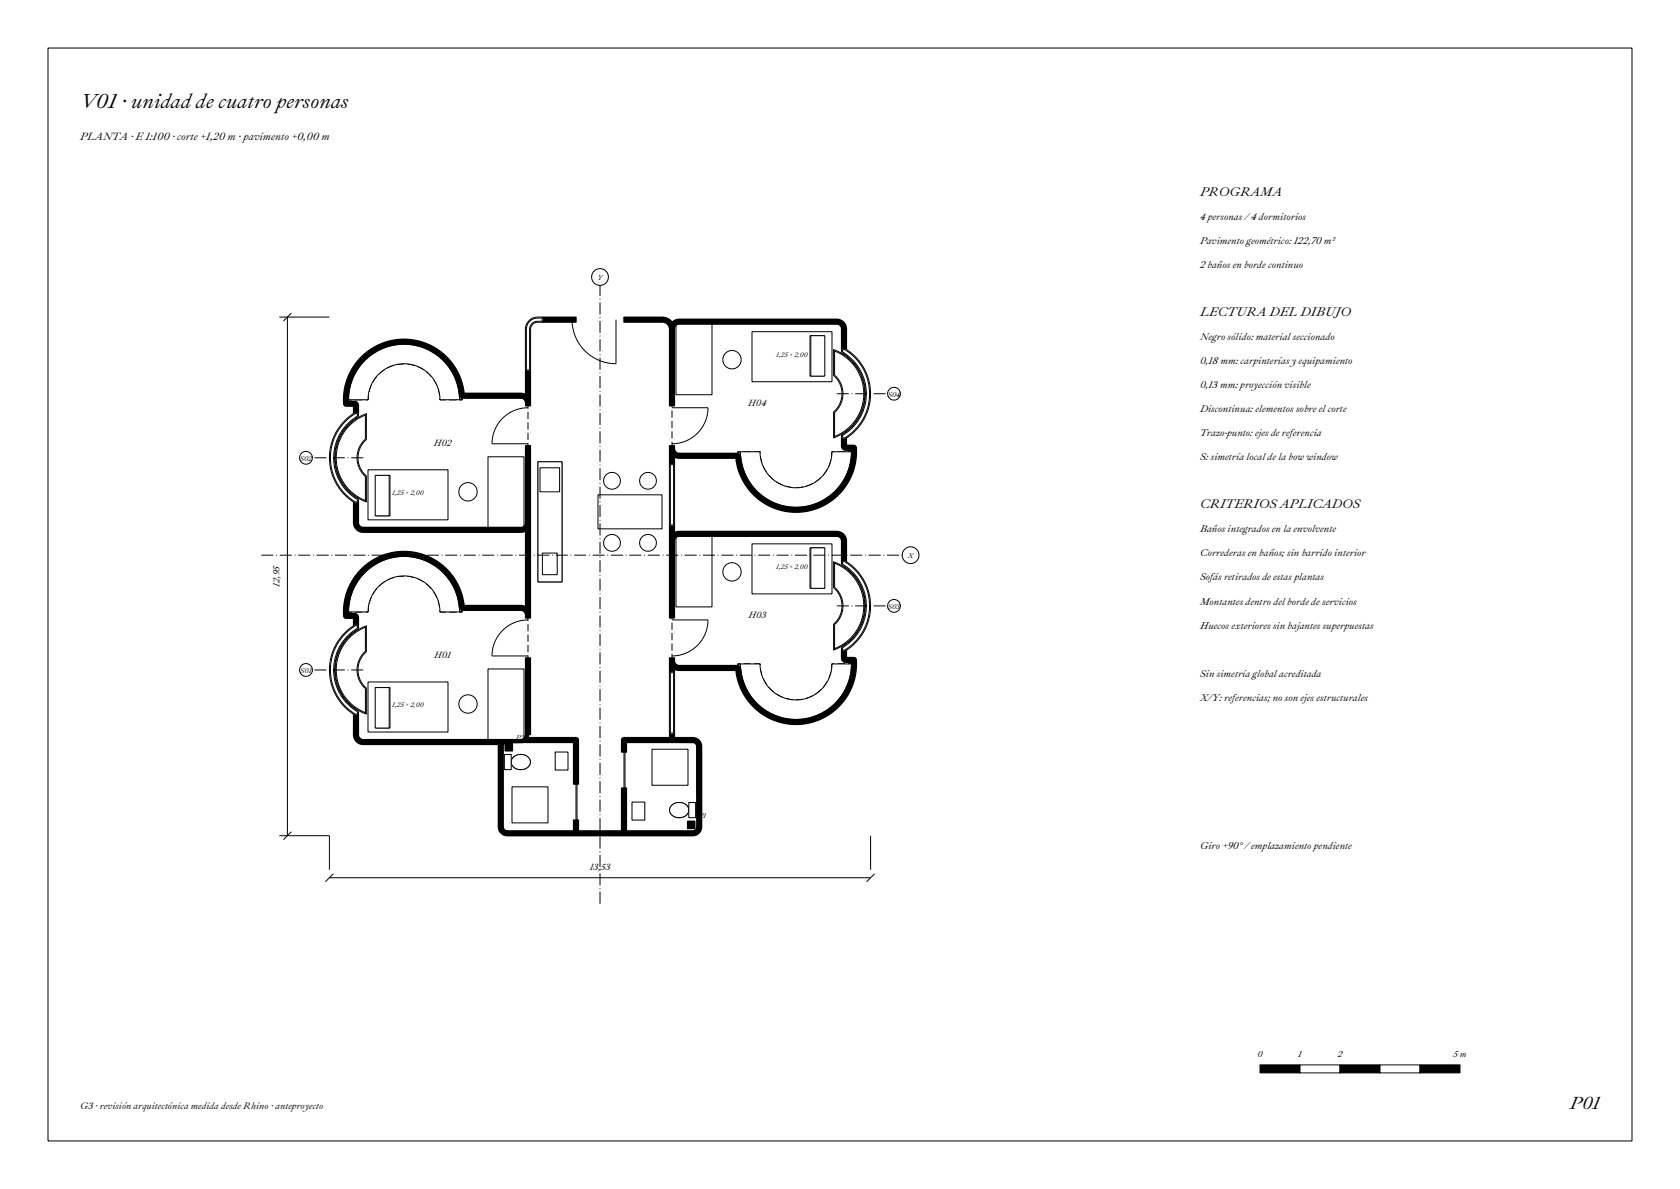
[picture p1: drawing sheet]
<svg xmlns="http://www.w3.org/2000/svg" width="420mm" height="297mm" viewBox="0 0 420 297" stroke-linecap="round" stroke-linejoin="round" font-family="sans-serif">
<path d="M101.9 85.4a14.5 14.5 0 0 0-15.4 14.4h5.5a9 9 0 0 1 9-8.9 9 9 0 0 1 9 8.9h5.5a14.5 14.5 0 0 0-13.6-14.4M101.9 138.4a14.5 14.5 0 0 0-15.4 14.4h5.5a9 9 0 0 1 9-9 9 9 0 0 1 9 9h5.5a14.5 14.5 0 0 0-13.6-14.4M130.2 132.3l1.3-.5 .5-1.3v-29.8l-.5-1.3-1.3-.5-14.6-.1-.1-.5a14.9 14.9 0 0 0-5.5-9.8 14.5 14.5 0 0 0-15.8-1.5 14.5 14.5 0 0 0-7.7 13.8l2.4 .2 .1 2.6a13.2 13.2 0 0 0-6 10.3 12.9 12.9 0 0 0 6 11.2v5.6l.5 1.1 1.3 .6 39.4-.1M198.1 127.3a14.5 14.5 0 0 0 15.4-14.4h-5.5a9 9 0 0 1-9 9 9 9 0 0 1-9-9h-5.5a14.5 14.5 0 0 0 13.6 14.4M206.7 125.2a14.8 14.8 0 0 0 6.8-13.3l-2.4-.2-.1-2.6a12.7 12.7 0 0 0 .5-21.1l-.5-.4v-5.6l-.5-1.1-1.3-.5h-39.4l-1.3 .5-.5 1.3v29.8l.5 1.3 1.3 .5 14.6 .1 .7 2.4a14.2 14.2 0 0 0 20.9 9.2l.7-.3M206.7 178.2a14.8 14.8 0 0 0 6.8-13.3l-2.4-.2-.1-2.6a12.7 12.7 0 0 0 .5-21.1l-.5-.4v-5.6l-.5-1.1-1.3-.6-39.4 .1-1.3 .5-.5 1.3v29.8l.5 1.3 1.3 .5 14.6 .1 .7 2.4a14.2 14.2 0 0 0 20.9 9.2l.7-.3M130.2 185.3l1.3-.5 .5-1.3v-29.8l-.5-1.3-1.3-.5-14.6-.1-.1-.5a14.9 14.9 0 0 0-5.5-9.8 14.5 14.5 0 0 0-15.8-1.5 14.5 14.5 0 0 0-7.7 13.8l2.4 .2 .1 2.6a13.2 13.2 0 0 0-6 10.3 12.9 12.9 0 0 0 6 11.2v5.6l.5 1.1 1.3 .6 39.4-.1M198.1 180.3a14.5 14.5 0 0 0 15.4-14.5h-5.5a9 9 0 0 1-9 9 9 9 0 0 1-9-9h-5.5a14.5 14.5 0 0 0 13.6 14.5" fill="none" stroke="#000" stroke-width=".25" stroke-dasharray="1.8 .8" stroke-linecap="butt"/>
<g fill="#fff" stroke="#000" stroke-width=".25">
<path d="M92.3 170.6h19.4v12h-19.4z" fill-rule="evenodd"/>
<path d="M92 170.3h20v12.6h-20z" fill-rule="evenodd"/>
<path d="M94 171.7h3.5v10.2h-3.5z" fill-rule="evenodd"/>
<path d="M93.8 171.7h3.5v10.2h-3.5z" fill-rule="evenodd"/>
<path d="M87.1 159.2l2.2-1.8 2.3-1.1v6.5a6 6 0 0 0 0 9.1v6.5a11.7 11.7 0 0 1-4.5-19.2z" fill-rule="evenodd"/>
<path d="M87.7 159l1.4-1.2 2.2-1.1v6a6.2 6.2 0 0 0 0 9.3v6a11.4 11.4 0 0 1-3.6-19z" fill-rule="evenodd"/>
<path d="M91.1 142.3a14.5 14.5 0 0 1 15.7-2.8 14.5 14.5 0 0 1 8.7 13.3h-5.5a9 9 0 0 0-9-9 9 9 0 0 0-9 9h-5.5a14.5 14.5 0 0 1 4.6-10.5z" fill-rule="evenodd"/>
<path d="M90.9 142.7a14.3 14.3 0 0 1 15.6-3.1 14.3 14.3 0 0 1 8.8 13.2h-.4a13.9 13.9 0 0 0-13.9-13.8 13.9 13.9 0 0 0-13.9 13.8h-.4a14.3 14.3 0 0 1 4.2-10.1z" fill-rule="evenodd"/>
<path d="M122 167.1h9v18h-9z" fill-rule="evenodd"/>
<path d="M92.3 117.7h19.4v11.9h-19.4z" fill-rule="evenodd"/>
<path d="M92 117.3h20v12.6h-20z" fill-rule="evenodd"/>
<path d="M94 118.7h3.5v10.1h-3.5z" fill-rule="evenodd"/>
<path d="M93.8 118.7h3.5v10.1h-3.5z" fill-rule="evenodd"/>
<path d="M87.1 106.2l2.2-1.8 2.3-1.1v6.5a6 6 0 0 0 0 9.1v6.5a11.7 11.7 0 0 1-4.5-19.2z" fill-rule="evenodd"/>
<path d="M87.7 106l1.4-1.2 2.2-1.1v6a6.2 6.2 0 0 0 0 9.3v6a11.4 11.4 0 0 1-3.6-19z" fill-rule="evenodd"/>
<path d="M91.1 89.3a14.5 14.5 0 0 1 15.7-2.8 14.5 14.5 0 0 1 8.7 13.3h-5.5a9 9 0 0 0-9-8.9 9 9 0 0 0-9 8.9h-5.5a14.5 14.5 0 0 1 4.6-10.5z" fill-rule="evenodd"/>
<path d="M90.9 89.7a14.3 14.3 0 0 1 15.6-3.1 14.3 14.3 0 0 1 8.8 13.2h-.4a13.9 13.9 0 0 0-13.9-13.9 13.9 13.9 0 0 0-13.9 13.9h-.4a14.3 14.3 0 0 1 4.2-10.1z" fill-rule="evenodd"/>
<path d="M122 114.1h9v18h-9z" fill-rule="evenodd"/>
<path d="M188.3 136.1h19.4v11.9h-19.4z" fill-rule="evenodd"/>
<path d="M188 135.9h20v12.4h-20z" fill-rule="evenodd"/>
<path d="M202.5 136.9h3.5v10h-3.5z" fill-rule="evenodd"/>
<path d="M202.7 136.9h3.5v10h-3.5z" fill-rule="evenodd"/>
<path d="M208.4 140.3a11.7 11.7 0 0 1 7.8 11 11.7 11.7 0 0 1-7.8 11.1v-6.5a6 6 0 0 0 0-9.1z" fill-rule="evenodd"/>
<path d="M208.6 140.7a11.4 11.4 0 0 1 7.3 10.6 11.4 11.4 0 0 1-7.3 10.7v-6a6.2 6.2 0 0 0 0-9.3z" fill-rule="evenodd"/>
<path d="M184.5 165.8h5.5a9 9 0 0 0 9 9 9 9 0 0 0 9-9h5.5a14.5 14.5 0 0 1-14.5 14.6 14.5 14.5 0 0 1-14.5-14.6z" fill-rule="evenodd"/>
<path d="M184.7 165.8h.4a13.9 13.9 0 0 0 13.9 13.9 13.9 13.9 0 0 0 13.9-13.9h.4a14.3 14.3 0 0 1-14.3 14.4 14.3 14.3 0 0 1-14.3-14.4z" fill-rule="evenodd"/>
<path d="M169 133.6h9v18h-9z" fill-rule="evenodd"/>
<path d="M188.3 83.1h19.4v11.9h-19.4z" fill-rule="evenodd"/>
<path d="M188 82.8h20v12.5h-20z" fill-rule="evenodd"/>
<path d="M202.5 83.9h3.5v10h-3.5z" fill-rule="evenodd"/>
<path d="M202.7 83.9h3.5v10h-3.5z" fill-rule="evenodd"/>
<path d="M208.4 87.3a11.7 11.7 0 0 1 7.8 11.1 11.7 11.7 0 0 1-7.8 11v-6.5a6 6 0 0 0 0-9.1z" fill-rule="evenodd"/>
<path d="M208.6 87.7a11.4 11.4 0 0 1 7.3 10.7 11.4 11.4 0 0 1-7.3 10.6v-6a6.2 6.2 0 0 0 0-9.3z" fill-rule="evenodd"/>
<path d="M184.5 112.9h5.5a9 9 0 0 0 9 9 9 9 0 0 0 9-9h5.5a14.5 14.5 0 0 1-14.5 14.5 14.5 14.5 0 0 1-14.5-14.5z" fill-rule="evenodd"/>
<path d="M184.7 112.9h.4a13.9 13.9 0 0 0 13.9 13.9 13.9 13.9 0 0 0 13.9-13.9h.4a14.3 14.3 0 0 1-14.3 14.2 14.3 14.3 0 0 1-14.3-14.2z" fill-rule="evenodd"/>
<path d="M169 80.6h9v18h-9z" fill-rule="evenodd"/>
<path d="M163 187.2h9v9h-9z" fill-rule="evenodd"/>
<path d="M158 200.4h3.2v4.5h-3.2z" fill-rule="evenodd"/>
<path d="M128 196.5h9v9.1h-9z" fill-rule="evenodd"/>
<path d="M138.8 187.8h3.2v4.5h-3.2z" fill-rule="evenodd"/>
<path d="M134.5 115.4h6v30h-6z" fill-rule="evenodd"/>
<path d="M134.5 115.4h6v30h-6z" fill-rule="evenodd"/>
<path d="M135.6 138.1h3.7v5.4h-3.7z" fill-rule="evenodd"/>
<path d="M135 116.9h4.9v6h-4.9z" fill-rule="evenodd"/>
<path d="M149.5 123.6h16v8.5h-16z" fill-rule="evenodd"/>
<path d="M168.4 201.8a2.03 2.03 0 0 1 3 .5 1.89 1.89 0 0 1-3 .5 .69 .69 0 0 1 0-1z" fill-rule="evenodd"/>
<path d="M168 201.1a2.55 2.55 0 0 1 4.2 1.3 2.47 2.47 0 0 1-2.4 1.9 2.47 2.47 0 0 1-2.4-1.9l.2-.8z" fill-rule="evenodd"/>
<path d="M168 201.1a2.46 2.46 0 0 1 2.5-.6 2.46 2.46 0 0 1 1.7 2.1 2.5 2.5 0 0 1-2.5 1.6 2.5 2.5 0 0 1-2.3-1.8l.2-.8z" fill-rule="evenodd"/>
<path d="M172.2 200.5h1.7v3.8h-1.7z" fill-rule="evenodd"/>
<path d="M128.8 189.8a1.95 1.95 0 0 1 3 .5 1.89 1.89 0 0 1-3.2 .1z" fill-rule="evenodd"/>
<path d="M128.4 189.1a2.55 2.55 0 0 1 4.2 1.2 2.47 2.47 0 0 1-2.4 2 2.47 2.47 0 0 1-2.4-2l.2-.7z" fill-rule="evenodd"/>
<path d="M128.4 189.1a2.46 2.46 0 0 1 2.5-.6 2.46 2.46 0 0 1 1.7 2.1 2.5 2.5 0 0 1-2.5 1.6 2.5 2.5 0 0 1-2.3-1.9l.1-.5z" fill-rule="evenodd"/>
<path d="M126.1 188.4h1.7v3.9h-1.7z" fill-rule="evenodd"/>
<circle cx="117" cy="175.9" r="2.3"/>
<circle cx="117" cy="122.9" r="2.3"/>
<circle cx="183" cy="142.9" r="2.3"/>
<circle cx="183" cy="89.9" r="2.3"/>
<circle cx="162" cy="135.6" r="2.1"/>
<circle cx="153" cy="135.6" r="2.1"/>
<circle cx="162" cy="120.1" r="2.1"/>
<circle cx="153" cy="120.1" r="2.1"/>
<circle cx="172.8" cy="206" r=".55"/>
<circle cx="173.3" cy="206.6" r=".12"/>
<circle cx="127.2" cy="186.6" r=".55"/>
<circle cx="127.7" cy="187.1" r=".13"/>
</g>
<g fill="#000" stroke="#000" stroke-width=".35">
<path d="M135.6 79.3h8.4v1.1h-8.4l.2-.5z" fill-rule="evenodd"/>
<path d="M156 79.3h9.6a2.99 2.99 0 0 1 2.4 1.2l.9-.6 .9-.1 39.4-.1a2.4 2.4 0 0 1 2.4 2.4v5.2l-.7-.3-.5 .4v-5.2a1.2 1.2 0 0 0-1.2-1.2h-39.4a1.2 1.2 0 0 0-1.2 1.2v19.2h-1.2v-19.1a1.8 1.8 0 0 0-1.8-1.9h-9.6z" fill-rule="evenodd"/>
<path d="M90.3 89.2a15.1 15.1 0 0 1 15.7-3.6 15.1 15.1 0 0 1 10 12.7h14.2l1.2 .3v-6.1l.6 .2 .6-.2v8.9h-1.2v-.7a1.2 1.2 0 0 0-1.2-1.3h-14.4l-.8-.3a17.6 17.6 0 0 0-2.4-7 13.9 13.9 0 0 0-15.8-5.5 13.9 13.9 0 0 0-9.7 13.7h1.5a1 1 0 0 1 1 .9v2.2l-.5-.4-.7 .3v-1.9h-1.9l-.4-.2a14.4 14.4 0 0 1 4.2-12z" fill-rule="evenodd"/>
<path d="M167.4 111.3h1.2v.7a1.2 1.2 0 0 0 1.2 1.3h14.4a1 1 0 0 1 1 .8 13.9 13.9 0 0 0 14.6 12.6 13.9 13.9 0 0 0 13.1-14.3h-1.5a1 1 0 0 1-1-.9v-2.2l.5 .4 .7-.3v1.9h1.9l.4 .1a11.7 11.7 0 0 1-.8 6.8 15.1 15.1 0 0 1-16 9.6 15.1 15.1 0 0 1-13.1-13.4h-14.2l-1.2-.3v1.8l-.6-.1-.6 .1z" fill-rule="evenodd"/>
<path d="M167.4 131.3l.6 .1 .6-.1v1.8l1.2-.4h39.4a2.4 2.4 0 0 1 2.4 2.4v5.2l-.7-.3-.5 .4v-5.2a1.2 1.2 0 0 0-1.2-1.3h-39.4a1.2 1.2 0 0 0-1.2 1.3v19.1h-1.2z" fill-rule="evenodd"/>
<path d="M88.4 125.4l.7 .3 .5-.4v5.2a1.2 1.2 0 0 0 1.2 1.3h39.4a1.2 1.2 0 0 0 1.2-1.3v-19.2h1.2v43h-1.2v-.6a1.2 1.2 0 0 0-1.2-1.2h-14.4a1 1 0 0 1-1-.9 13.9 13.9 0 0 0-14.6-12.6 13.9 13.9 0 0 0-13.1 14.3h1.6l.7 .3 .2 .6v2.2l-.5-.4-.7 .3v-1.8l-1.9-.1-.4-.2a15 15 0 0 1 13.5-16.4 15 15 0 0 1 16.4 13.5h14.2l1.2 .3v-19l-1.2 .4h-39.4a2.4 2.4 0 0 1-2.4-2.4z" fill-rule="evenodd"/>
<path d="M167.4 164.4h1.2v.6a1.2 1.2 0 0 0 1.2 1.3h14.4a1 1 0 0 1 1 .8 13.9 13.9 0 0 0 14.6 12.6 13.9 13.9 0 0 0 13.1-14.2h-1.5a1 1 0 0 1-1-1v-2.2l.5 .4 .7-.3v1.9h1.9l.4 .1a2.2 2.2 0 0 1 .2 1.9 15.1 15.1 0 0 1-14.5 14.6 15.1 15.1 0 0 1-15.6-13.4h-14.2l-1.2-.4v.8l-.6-.1-.6 .1z" fill-rule="evenodd"/>
<path d="M126.3 185.8h1.8v1.7h-1.8z" fill-rule="evenodd"/>
<path d="M88.4 178.4l.7 .3 .5-.4v5.2a1.2 1.2 0 0 0 1.2 1.2h39.4a1.2 1.2 0 0 0 1.2-1.2v-19.1h1.2v19.1h-.5l-.1 .8h12l.4 .1 .2 .5v11h-1.2v-10.4h-19.4h2.5l-.4 .2-.3 .8v20l.2 .6 .5 .4h16.9v-2.6h1.2v2.6h10.8v-10.7h1.2v10.7h16.6l.6-.1 .4-.9v-20.1l-.2-.6-.6-.3h-16.8v2.3h-1.2v-3l.5-.5h11.5v-1.1l.6 .2 .6-.2v1.1h4.6a2.2 2.2 0 0 1 2.2 2.1v20.2a2.2 2.2 0 0 1-2.2 2.1h-46.4a2.2 2.2 0 0 1-2.2-2.1l.1-20.7h-33.9a2.4 2.4 0 0 1-2.4-2.3z" fill-rule="evenodd"/>
<path d="M171.9 205.1h1.8v1.9h-1.8z" fill-rule="evenodd"/>
</g>
<path d="M167.3 168l.7-.2 .6 .2v15.2l-.6 .2-.7-.2z" fill-rule="evenodd" fill="#fff" stroke="#000" stroke-width=".25"/>
<path d="M167.6 168.1h.8v15h-.4h-.4z" fill="none" stroke="#000" stroke-width=".25"/>
<path d="M86.7 157.6l2-1.5a.65 .65 0 0 1 .8 .2 .65 .65 0 0 1 0 .8 11.9 11.9 0 0 0 0 20.5 .65 .65 0 0 1 0 .8 .65 .65 0 0 1-.8 .2 13.1 13.1 0 0 1-2-21z" fill-rule="evenodd" fill="#fff" stroke="#000" stroke-width=".25"/>
<path d="M86.8 157.8l2-1.5 .5 .1 .1 .4a12.5 12.5 0 0 0-5.7 7.7 12.1 12.1 0 0 0 4.8 12.7l.8 .6 .1 .4-.4 .2a12.8 12.8 0 0 1-2.2-20.6z" fill="none" stroke="#000" stroke-width=".25"/>
<path d="M210.6 140.1l.4-.1a12.9 12.9 0 0 1 0 22.7 .65 .65 0 0 1-.6-.4 .65 .65 0 0 1 .1-.7 11.9 11.9 0 0 0 0-20.5l-.2-.4z" fill-rule="evenodd" fill="#fff" stroke="#000" stroke-width=".25"/>
<path d="M210.8 140.4l.2-.1a12.8 12.8 0 0 1 0 22.1l-.4-.2v-.3a12.5 12.5 0 0 0 5.7-7.7 12.1 12.1 0 0 0-4.8-12.7l-.8-.6z" fill="none" stroke="#000" stroke-width=".25"/>
<path d="M167.3 116l.7-.2 .6 .2v15.2l-.6 .2-.7-.2z" fill-rule="evenodd" fill="#fff" stroke="#000" stroke-width=".25"/>
<path d="M167.6 116.1h.8v15h-.4h-.4z" fill="none" stroke="#000" stroke-width=".25"/>
<path d="M86.7 104.6l2-1.5a.65 .65 0 0 1 .8 .2 .65 .65 0 0 1 0 .8 11.9 11.9 0 0 0 0 20.5 .65 .65 0 0 1 0 .8 .65 .65 0 0 1-.8 .2 13.1 13.1 0 0 1-2-21z" fill-rule="evenodd" fill="#fff" stroke="#000" stroke-width=".25"/>
<path d="M86.8 104.8l2-1.5 .5 .1 .1 .4a12.5 12.5 0 0 0-5.7 7.7 12.1 12.1 0 0 0 4.8 12.7l.8 .6 .1 .4-.4 .2a12.8 12.8 0 0 1-2.2-20.6z" fill="none" stroke="#000" stroke-width=".25"/>
<path d="M210.6 87.1l.4-.1a12.9 12.9 0 0 1 0 22.7 .65 .65 0 0 1-.6-.4 .65 .65 0 0 1 .1-.7 11.9 11.9 0 0 0 0-20.5l-.2-.4z" fill-rule="evenodd" fill="#fff" stroke="#000" stroke-width=".25"/>
<path d="M210.8 87.4l.2-.1a12.8 12.8 0 0 1 0 22.1l-.4-.2v-.3a12.5 12.5 0 0 0 5.7-7.7 12.1 12.1 0 0 0-4.8-12.7l-.8-.6z" fill="none" stroke="#000" stroke-width=".25"/>
<path d="M132.3 80.1a3.1 3.1 0 0 1 2.1-.9h1.2l.2 .7-.2 .6h-1.2a1.75 1.75 0 0 0-1.8 1.8v10.2l-.6 .2-.7-.2v-10.3a3.1 3.1 0 0 1 1-2.1z" fill-rule="evenodd" fill="#fff" stroke="#000" stroke-width=".25"/>
<g fill="none" stroke="#000" stroke-width=".25">
<path d="M69.8 79.2h12.5M71.8 79.2v129.5M72.8 78.2l-2 2M143 79.9a11 11 0 0 0 11 11v-11M132.4 80.3a2.8 2.8 0 0 1 2-.9h1.1v.9h-1.3l-.8 .2-.7 .6-.3 .8v10.5h-.4h-.4v-10.1a2.81 2.81 0 0 1 .8-2zM132 101.9a9 9 0 0 0-9 8.9h9M168 101.9h9a9 9 0 0 1-9 8.9M132 154.9a9 9 0 0 0-9 8.9h9M168 154.9h9a9 9 0 0 1-9 8.9M144 195.9v9M144.2 195.9v9M156 187.8v9"/>
<path d="M156.2 187.8v9M69.8 208.7h12.5v8.5M72.8 207.8l-2 2M82.3 219.3h135.3M83.3 218.3l-2 1.9M217.6 208.7v8.5M218.6 218.3l-2 1.9"/>
</g>
<path d="M144 195.9v-9M156 196.8v9" fill="none" stroke="#000" stroke-width=".25" stroke-dasharray="1.2 .6" stroke-linecap="butt"/>
<path d="M65.3 138.7h162.3" fill="none" stroke="#000" stroke-width=".25" stroke-dasharray="3 .7 .2 .7" stroke-linecap="butt"/>
<circle cx="227.6" cy="138.7" r="2.1" fill="#fff" stroke="#000" stroke-width=".25"/>
<path d="M150 225.8v-156.6" fill="none" stroke="#000" stroke-width=".25" stroke-dasharray="3 .7 .2 .7" stroke-linecap="butt"/>
<circle cx="150" cy="69.2" r="2.1" fill="#fff" stroke="#000" stroke-width=".25"/>
<path d="M90.8 167.4h-14.3" fill="none" stroke="#000" stroke-width=".25" stroke-dasharray="3 .7 .2 .7" stroke-linecap="butt"/>
<circle cx="76.5" cy="167.4" r="1.6" fill="#fff" stroke="#000" stroke-width=".25"/>
<path d="M90.8 114.4h-14.3" fill="none" stroke="#000" stroke-width=".25" stroke-dasharray="3 .7 .2 .7" stroke-linecap="butt"/>
<circle cx="76.5" cy="114.4" r="1.6" fill="#fff" stroke="#000" stroke-width=".25"/>
<path d="M209.2 151.4h14.3" fill="none" stroke="#000" stroke-width=".25" stroke-dasharray="3 .7 .2 .7" stroke-linecap="butt"/>
<circle cx="223.5" cy="151.4" r="1.6" fill="#fff" stroke="#000" stroke-width=".25"/>
<path d="M209.2 98.3h14.3" fill="none" stroke="#000" stroke-width=".25" stroke-dasharray="3 .7 .2 .7" stroke-linecap="butt"/>
<circle cx="223.5" cy="98.3" r="1.6" fill="#fff" stroke="#000" stroke-width=".25"/>
<path d="M12 12h396v273h-396z" fill="none" stroke="#000" stroke-width=".25"/>
<path d="M315 266h10v2h-10z" fill-rule="evenodd" fill="#000" stroke="#000" stroke-width=".25"/>
<path d="M325 266h10v2h-10z" fill-rule="evenodd" fill="#fff" stroke="#000" stroke-width=".25"/>
<path d="M335 266h10v2h-10z" fill-rule="evenodd" fill="#000" stroke="#000" stroke-width=".25"/>
<path d="M345 266h10v2h-10z" fill-rule="evenodd" fill="#fff" stroke="#000" stroke-width=".25"/>
<path d="M355 266h10v2h-10z" fill-rule="evenodd" fill="#000" stroke="#000" stroke-width=".25"/>
<text font-size="5.2" x="20" y="27">V01 · unidad de cuatro personas</text>
<text font-size="4.5" x="392.5" y="277">P01</text>
<g font-size="3.2">
<text x="300" y="49">PROGRAMA</text>
<text x="300" y="79">LECTURA DEL DIBUJO</text>
<text x="300" y="127">CRITERIOS APLICADOS</text>
</g>
<text font-size="2.7" x="20" y="35">PLANTA · E 1:100 · corte +1,20 m · pavimento +0,00 m</text>
<g font-size="2.5">
<text x="300" y="55">4 personas / 4 dormitorios</text>
<text x="300" y="61">Pavimento geométrico: 122,70 m²</text>
<text x="300" y="67">2 baños en borde continuo</text>
<text x="300" y="85">Negro sólido: material seccionado</text>
<text x="300" y="91">0,18 mm: carpinterías y equipamiento</text>
<text x="300" y="97">0,13 mm: proyección visible</text>
<text x="300" y="103">Discontinua: elementos sobre el corte</text>
<text x="300" y="109">Trazo-punto: ejes de referencia</text>
<text x="300" y="115">S: simetría local de la bow window</text>
<text x="300" y="133">Baños integrados en la envolvente</text>
<text x="300" y="139">Correderas en baños; sin barrido interior</text>
<text x="300" y="145">Sofás retirados de estas plantas</text>
<text x="300" y="151">Montantes dentro del borde de servicios</text>
<text x="300" y="157">Huecos exteriores sin bajantes superpuestas</text>
<text x="300" y="169">Sin simetría global acreditada</text>
<text x="300" y="175">X/Y: referencias; no son ejes estructurales</text>
<text x="300" y="212">Giro +90° / emplazamiento pendiente</text>
</g>
<text font-size="2.4" x="20" y="277">G3 · revisión arquitectónica medida desde Rhino · anteproyecto</text>
<g font-size="2.3">
<text x="187.1" y="101.4">H04</text>
<text x="108.4" y="111.3">H02</text>
<text x="69.8" y="146.5" transform="rotate(-90 69.8 146.5)">12,95</text>
<text x="187.1" y="154.4">H03</text>
<text x="108.6" y="164.3">H01</text>
<text x="147.4" y="217.2">13,53</text>
</g>
<g font-size="2.2">
<text x="314.4" y="264">0</text>
<text x="324.5" y="264">1</text>
<text x="334.4" y="264">2</text>
<text x="363.4" y="264">5 m</text>
</g>
<g font-size="1.8">
<text x="149.4" y="69.9">Y</text>
<text x="222" y="99.1">S04</text>
<text x="75" y="115">S02</text>
<text x="226.9" y="139.4">X</text>
<text x="222" y="152">S03</text>
<text x="75.1" y="168">S01</text>
<text x="129" y="184.9">P2</text>
<text x="174.6" y="204.3">P1</text>
</g>
<g font-size="1.7">
<text x="194.1" y="89.1">1,25 × 2,00</text>
<text x="98.1" y="123.6">1,25 × 2,00</text>
<text x="194.1" y="142.1">1,25 × 2,00</text>
<text x="98.1" y="176.6">1,25 × 2,00</text>
</g>
</svg>
